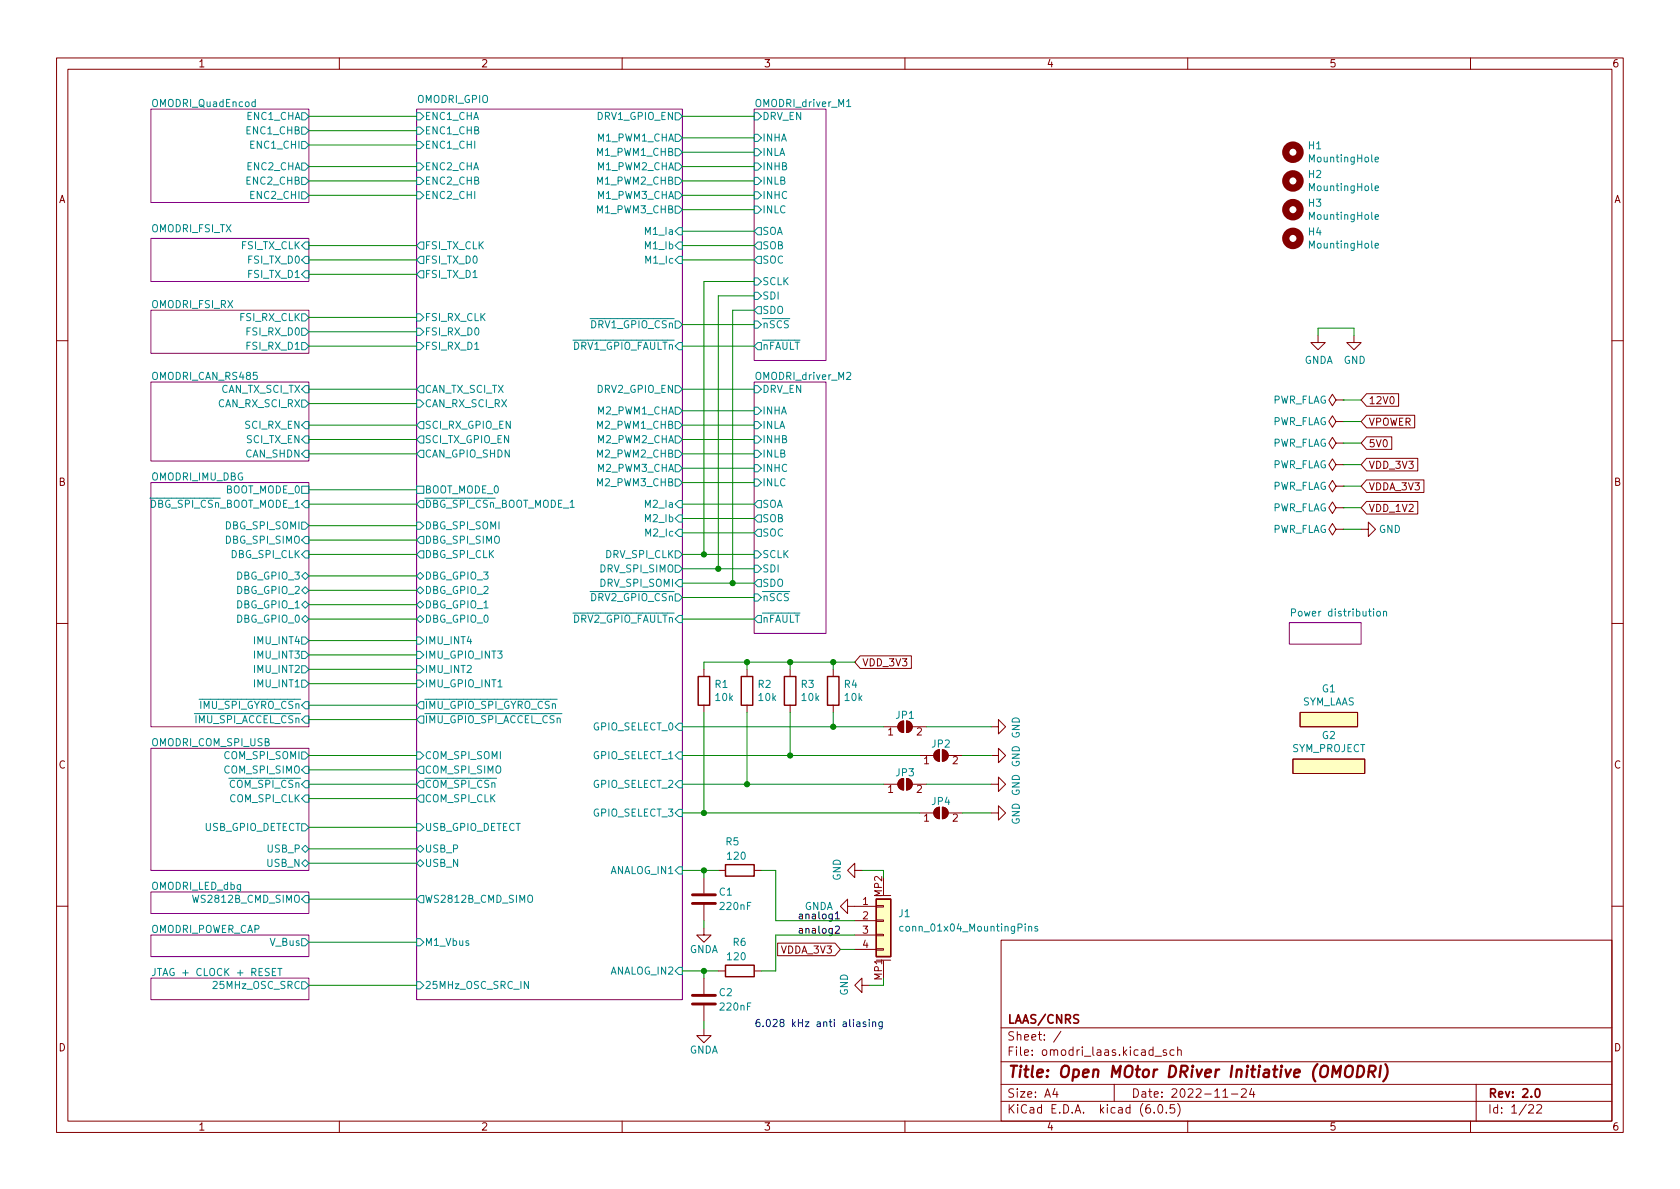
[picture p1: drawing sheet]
<svg xmlns="http://www.w3.org/2000/svg" width="297mm" height="210mm" viewBox="0 0 297 210" stroke-linecap="round" stroke-linejoin="round" font-family="sans-serif">
<g fill="none" stroke="#840000" stroke-width=".18">
<path d="M10 10.2h277v190.1h-277zM12 12.2h273v186.1h-273zM60 10.2v2M110 10.2v2M160 10.2v2M210 10.2v2M260 10.2v2M233 59.3v1.3h1.3l-1.3 1.2-1.2-1.2h1.2M239.4 59.3v1.3h1.3l-1.3 1.2-1.3-1.2h1.3M10 60.2h2M236.2 78.4l-.6-1.1-.7 1.1 .7 1 .6-1h1.3M236.2 74.5l-.6-1-.7 1 .7 1.1 .6-1.1h1.3"/>
<path d="M236.2 70.7l-.6-1-.7 1 .7 1 .6-1h1.3M237.5 78.4h.1M237.5 74.5h.1M237.5 70.7h.1M241.6 77.2h4.5v2.3h-4.5l-.9-1.1zM241.6 69.6h5.7v2.2h-5.7l-.9-1.1zM241.6 73.4h8.5v2.3h-8.5l-.9-1.2zM285 60.2h2M236.2 82.2l-.6-1.1-.7 1.1 .7 1 .6-1h1.3M236.2 93.6l-.6-1-.7 1 .7 1 .6-1h1.3M236.2 86l-.6-1-.7 1 .7 1 .6-1h1.3M236.2 89.8l-.6-1-.7 1 .7 1 .6-1h1.3"/>
<path d="M237.5 82.2h.1M237.5 93.6h.1M237.5 86h.1M237.5 89.8h.1M240.7 93.6h1.2v-1.3l1.3 1.3-1.3 1.3v-1.3M241.6 88.7h9.1v2.2h-9.1l-.9-1.1zM241.6 84.9h10.2v2.2h-10.2l-.9-1.1zM241.6 81.1h9.1v2.2h-9.1l-.9-1.1zM10 110.2h2M124.5 118.4v1.2M132.1 118.4v1.2M139.7 118.4v1.2"/>
<path d="M147.3 118.4v1.2M152.1 116h9v2.2h-9l-1-1.1zM285 110.2h2M124.5 124.7v1.3M132.1 124.7v1.3M139.7 124.7v1.3M147.3 124.7v1.3M156.2 128.5h2.5M156.2 138.7h2.5M159 127.8l.8-.3v2a1.02 1.02 0 0 1-1-.6 1.02 1.02 0 0 1 .2-1.1zM159 138l.8-.3v2a1.02 1.02 0 0 1-1-.6 1.02 1.02 0 0 1 .2-1.1zM160.3 127.5a1.02 1.02 0 0 1 1 1 1.02 1.02 0 0 1-1 1z"/>
<path d="M160.3 137.7a1.02 1.02 0 0 1 1 1 1.02 1.02 0 0 1-1 1zM161.3 128.5h2.5M161.3 138.7h2.5M162.6 133.6h2.5M165.4 132.9l.7-.3v2a1.02 1.02 0 0 1-.9-.6 1.02 1.02 0 0 1 .2-1.1zM166.6 132.6a1.02 1.02 0 0 1 1 1 1.02 1.02 0 0 1-1 1zM167.6 133.6h2.6M175.3 138.7h1.2v1.2l1.3-1.2-1.3-1.3v1.3M175.3 128.5h1.2v1.3l1.3-1.3-1.3-1.3v1.3M175.3 133.6h1.2v1.3l1.3-1.3-1.3-1.3v1.3M228.6 134.2h12.7v2.6h-12.7zM229.9 126h10.1v2.5h-10.1z"/>
<path d="M124.5 155.2v2.8M127 153.9h1.3M133.3 153.9h1.3M151.1 153.9v1.3l-1.2-1.3 1.2-1.3v1.3h1.3M154.9 158.4h2.6M156.2 155.2v3M162.6 143.8h2.5M165.4 143l.7-.3v2.1a1.02 1.02 0 0 1-.9-.7 1.02 1.02 0 0 1 .2-1.1zM166.6 142.7a1.02 1.02 0 0 1 1 1.1 1.02 1.02 0 0 1-1 1zM167.6 143.8h2.6M175.3 143.8h1.2v1.2l1.3-1.2-1.3-1.3v1.3M10 160.2h2"/>
<path d="M124.5 164.1v1.2h1.2l-1.2 1.3-1.3-1.3h1.3M124.5 160v2.8M124.5 173v2.8M124.5 177.8v2.8M127 171.7h1.3M133.3 171.7h1.3M137.5 166.8h10.1l1 1.1-1 1.1h-10.1zM149.9 160.3v-1.3l-1.3 1.3 1.3 1.2v-1.2h5M151.1 162.8h3.8M151.1 165.3h3.8M151.1 167.9h3.8M152.4 174.2v1.3l-1.3-1.3 1.3-1.2v1.2h1.3"/>
<path d="M154.9 167.8h1.3v.2h-1.3zM154.9 165.2h1.3v.3h-1.3zM154.9 162.7h1.3v.2h-1.3zM154.9 160.1h1.3v.3h-1.3zM154.9 169.8h2.6M156.2 169.9v3.1M177 166.3h108v32h-108zM285 160.2h2M60 198.3v2M110 198.3v2M124.5 181.9v1.2h1.2l-1.2 1.3-1.3-1.3h1.3M160 198.3v2"/>
<path d="M177 194.8h108M177 191.8h108M177 187.8h108M177 181.8h108M186.5 192.5l-.4 1h1M186.9 193v1M187.6 182.4l-1.3 1.9M197 191.8v3M204.1 196.7v.1M204.2 186.8h1.2M204.9 195.4l.2-.1a.81 .81 0 0 1 .6 .7 .81 .81 0 0 1-.3 .8h-.2a.81 .81 0 0 1-.6-.6 .81 .81 0 0 1 .3-.8zM206.2 196.7v.1"/>
<path d="M206.2 185.7l-.3-.1-.3 .2 .1 .3 .5 .1v.4h-.6M207.6 185.7l-.5-.1-.2 .3v.4l.1 .3h.6M207.6 195.3h-.7v.7l.2-.1 .5 .1 .1 .2-.1 .5-.2 .1-.5-.1M208.2 195.1a1.72 1.72 0 0 1 0 2.3M208.2 185.8l.2-.2 .4 .1 .1 .9M208.2 185.1v1.5M210 198.3v2M216.2 194h.9M217.7 193.5h1.2M219.5 192.7l.6-.2 .2 .2 .1 .3-1 1h1M221.3 192.5l-.4 1h1M221.6 193v1"/>
<path d="M260 198.3v2M261 191.8v6.5M270.3 195.5l.6-.2 .2 .2 .1 .3-1 1h1M271.7 195.5l.6-.2 .2 .2 .1 .3-.9 1h.9"/>
</g>
<path d="M271.6 192.6l.2-.1a.82 .82 0 0 1 .6 .7 .82 .82 0 0 1-.3 .8h-.2a.81 .81 0 0 1-.6-.6 .81 .81 0 0 1 .3-.8z" fill="none" stroke="#840000" stroke-width=".3"/>
<path d="M238 188.7a.69 .69 0 0 1 1.2 0 1.47 1.47 0 0 1-.6 1.8l-.6-.1a1.5 1.5 0 0 1 0-1.7zM240.1 188.5h.5a1.08 1.08 0 0 1 .6 1 1.08 1.08 0 0 1-.8 1h-.5zM242 189.5h.8a.55 .55 0 0 0 .4-.5 .55 .55 0 0 0-.3-.5h-.8l-.2 2M242.5 189.5l.5 1M244.1 188.5l-.2 2M244.9 188.2a2.32 2.32 0 0 1-.3 3" fill="none" stroke="#840000" stroke-width=".4"/>
<g fill="#fff" stroke="#fff" stroke-width=".18">
<path d="M26.7 132.3h27.9v21.6h-27.9z"/>
<path d="M26.7 157.7h27.9v3.8h-27.9z"/>
<path d="M26.7 19.3h27.9v16.5h-27.9z"/>
<path d="M26.7 85.3h27.9v43.2h-27.9z"/>
<path d="M133.3 67.6h12.7v44.4h-12.7z"/>
<path d="M228 110.1h12.7v3.8h-12.7z"/>
<path d="M133.3 19.3h12.7v44.4h-12.7z"/>
<path d="M26.7 42.2h27.9v7.6h-27.9z"/>
<path d="M73.7 19.3h46.9v157.5h-46.9z"/>
<path d="M26.7 54.9h27.9v7.6h-27.9z"/>
<path d="M26.7 67.6h27.9v13.9h-27.9z"/>
<path d="M26.7 173h27.9v3.8h-27.9z"/>
<path d="M26.7 165.3h27.9v3.9h-27.9z"/>
</g>
<g fill="none" stroke="#840084" stroke-width=".18">
<path d="M26.7 19.3h27.9v16.5h-27.9zM73.7 19.3h46.9v157.5h-46.9zM133.3 19.3h12.7v44.4h-12.7zM26.7 42.2h27.9v7.6h-27.9zM26.7 54.9h27.9v7.6h-27.9zM26.7 67.6h27.9v13.9h-27.9zM133.3 67.6h12.7v44.4h-12.7zM26.7 85.3h27.9v43.2h-27.9zM228 110.1h12.7v3.8h-12.7zM26.7 132.3h27.9v21.6h-27.9zM26.7 157.7h27.9v3.8h-27.9zM26.7 173h27.9v3.8h-27.9z"/>
<path d="M26.7 165.3h27.9v3.9h-27.9z"/>
</g>
<g fill="none" stroke="#008484" stroke-width=".18">
<path d="M45.1 18.1l-.3-.1-.3 .2 .2 .6h.4M45.1 17.6v1.3M53.3 19.9h.7l.6 .7-.6 .6h-.7zM73.7 19.9h.6l.6 .7-.6 .6h-.6zM119.4 19.9h.6l.6 .7-.6 .6h-.6zM133.3 19.9h.7l.6 .7-.6 .6h-.7zM149.7 18.9h.7M53.3 22.5h.7l.6 .6-.6 .6h-.7zM53.3 28.8h.7l.6 .7-.6 .6h-.7zM53.3 25h.7l.6 .6-.6 .7h-.7zM53.3 33.9h.7l.6 .6-.6 .7h-.7zM53.3 31.4h.7l.6 .6-.6 .6h-.7z"/>
<path d="M73.7 22.5h.6l.6 .6-.6 .6h-.6zM73.7 25h.6l.6 .6-.6 .7h-.6zM73.7 28.8h.6l.6 .7-.6 .6h-.6zM73.7 31.4h.6l.6 .6-.6 .6h-.6zM73.7 33.9h.6l.6 .6-.6 .7h-.6zM119.4 23.7h.6l.6 .7-.6 .6h-.6zM119.4 26.3h.6l.6 .6-.6 .7h-.6zM119.4 28.8h.6l.6 .7-.6 .6h-.6zM119.4 31.4h.6l.6 .6-.6 .6h-.6zM119.4 33.9h.6l.6 .6-.6 .7h-.6zM119.4 36.4h.6l.6 .7-.6 .6h-.6zM133.3 23.7h.7l.6 .7-.6 .6h-.7z"/>
<path d="M133.3 26.3h.7l.6 .6-.6 .7h-.7zM133.3 28.8h.7l.6 .7-.6 .6h-.7zM133.3 31.4h.7l.6 .6-.6 .6h-.7zM133.3 33.9h.7l.6 .6-.6 .7h-.7zM133.3 36.4h.7l.6 .7-.6 .6h-.7zM243.1 33.3l.6-.1v-.3h-.4l-.2 .2 .1 .6h.5M243.1 38.4l.6-.1v-.3l-.4-.1-.2 .2 .1 .6h.5M243.1 28.2l.6-.1v-.3h-.4l-.2 .2 .1 .6h.5M53.3 58h.7l.6 .7-.6 .6h-.7zM53.3 55.5h.7l.6 .6-.6 .7h-.7zM54 45.3h.6v1.3h-.6l-.7-.6zM54 47.9h.6v1.2h-.6l-.7-.6z"/>
<path d="M54 42.8h.6v1.3h-.6l-.7-.7zM73.7 58h.6l.6 .7-.6 .6h-.6zM73.7 55.5h.6l.6 .6-.6 .7h-.6zM74.3 47.9h.6v1.2h-.6l-.6-.6zM74.3 45.3h.6v1.3h-.6l-.6-.6zM74.3 42.8h.6v1.3h-.6l-.6-.7zM119.4 40.9l.6-.6h.6v1.2h-.6zM119.4 56.8h.6l.6 .6-.6 .6h-.6zM120 42.8h.6v1.3h-.6l-.6-.7zM120 45.3h.6v1.3h-.6l-.6-.6zM133.3 49.1h.7l.6 .7-.6 .6h-.7zM133.3 51.7h.7l.6 .6-.6 .7h-.7z"/>
<path d="M133.3 56.8h.7l.6 .6-.6 .6h-.7zM134 45.3h.6v1.3h-.6l-.7-.6zM134 42.8h.6v1.3h-.6l-.7-.7zM134 40.3h.6v1.2h-.6l-.7-.6zM134 54.2h.6v1.3h-.6l-.7-.6zM243.1 43.5l.6-.2v-.2l-.4-.1-.2 .2 .1 .6h.5M53.3 60.6h.7l.6 .6-.6 .6h-.7zM53.3 70.7h.7l.6 .7-.6 .6h-.7zM54 68.2h.6v1.3h-.6l-.7-.7zM54 74.5h.6v1.3h-.6l-.7-.6zM54 77.1h.6v1.3h-.6l-.7-.7zM54 79.6h.6v1.3h-.6l-.7-.6z"/>
<path d="M73.7 70.7h.6l.6 .7-.6 .6h-.6zM73.7 60.6h.6l.6 .6-.6 .6h-.6zM74.3 68.2h.6v1.3h-.6l-.6-.7zM74.3 79.6h.6v1.3h-.6l-.6-.6zM74.3 74.5h.6v1.3h-.6l-.6-.6zM74.3 77.1h.6v1.3h-.6l-.6-.7zM119.4 68.2h.6l.6 .6-.6 .7h-.6zM119.4 72h.6l.6 .6-.6 .7h-.6zM119.4 74.5h.6l.6 .7-.6 .6h-.6zM119.4 77.1h.6l.6 .6-.6 .7h-.6zM119.4 79.6h.6l.6 .7-.6 .6h-.6zM120 60.6h.6v1.2h-.6l-.6-.6z"/>
<path d="M133.3 72h.7l.6 .6-.6 .7h-.7zM133.3 74.5h.7l.6 .7-.6 .6h-.7zM133.3 77.1h.7l.6 .6-.6 .7h-.7zM133.3 79.6h.7l.6 .7-.6 .6h-.7zM133.3 68.2h.7l.6 .6-.6 .7h-.7zM134 60.6h.6v1.2h-.6l-.7-.6zM149.7 66l.5-.2 .2 .4-.8 .9h.8M53.3 92.3h.7l.6 .7-.6 .6h-.7zM53.3 86h1.3v1.2h-1.3zM54 97.4h.6v1.3h-.6l-.7-.7zM54 94.9h.6v1.2h-.6l-.7-.6zM54 88.5h.6v1.3h-.6l-.7-.7z"/>
<path d="M73.7 92.3h.6l.6 .7-.6 .6h-.6zM73.7 86h1.2v1.2h-1.2zM74.3 94.9h.6v1.2h-.6l-.6-.6zM74.3 97.4h.6v1.3h-.6l-.6-.7zM74.3 88.5h.6v1.3h-.6l-.6-.7zM119.4 99.9h.6l.6 .7-.6 .6h-.6zM119.4 97.4h.6l.6 .6-.6 .7h-.6zM119.4 82.2h.6l.6 .6-.6 .6h-.6zM119.4 84.7h.6l.6 .6-.6 .7h-.6zM119.4 94.2l.6-.6h.6v1.3h-.6zM120 88.5h.6v1.3h-.6l-.6-.7zM120 91.1h.6v1.2h-.6l-.6-.6z"/>
<path d="M133.3 82.2h.7l.6 .6-.6 .6h-.7zM133.3 84.7h.7l.6 .6-.6 .7h-.7zM133.3 97.4h.7l.6 .6-.6 .7h-.7zM133.3 99.9h.7l.6 .7-.6 .6h-.7zM134 93.6h.6v1.3h-.6l-.7-.7zM134 91.1h.6v1.2h-.6l-.7-.6zM134 88.5h.6v1.3h-.6l-.7-.7zM53.3 117.7h.7l.6 .7-.6 .6h-.7zM53.3 112.6h.7l.6 .7-.6 .6h-.7zM53.3 115.2h.7l.6 .6-.6 .7h-.7zM53.3 106.9l.7-.6 .6 .6-.6 .7zM53.3 104.4l.7-.6 .6 .6-.6 .6z"/>
<path d="M53.3 109.5l.7-.7 .6 .7-.6 .6zM54 101.2l.6 .6-.6 .7-.7-.7zM73.7 117.7h.6l.6 .7-.6 .6h-.6zM73.7 112.6h.6l.6 .7-.6 .6h-.6zM73.7 115.2h.6l.6 .6-.6 .7h-.6zM73.7 101.8l.6-.6 .6 .6-.6 .7zM73.7 104.4l.6-.6 .6 .6-.6 .6zM73.7 106.9l.6-.6 .6 .6-.6 .7zM74.3 108.8l.6 .7-.6 .6-.6-.6zM119.4 105h.6l.6 .7-.6 .6h-.6zM120 102.5h.6v1.3h-.6l-.6-.7zM120 108.8h.6v1.3h-.6l-.6-.6z"/>
<path d="M133.3 105h.7l.6 .7-.6 .6h-.7zM134 102.5h.6v1.3h-.6l-.7-.7zM134 108.8h.6v1.3h-.6l-.7-.6zM228.3 108.3h.7l.1-.2-.1-.3-.7-.1v1.2M243.5 108.2l.1-.1 .4 .1 .1 .5-.2 .2h-.3l-.1-.1zM244.6 108.2l.2-.1 .3 .1 .1 .7M244.6 108.1v.8M53.3 133h.7l.6 .6-.6 .6h-.7zM53.3 120.3h.7l.6 .6-.6 .6h-.7zM54 138h.6v1.3h-.6l-.7-.6zM54 135.5h.6v1.3h-.6l-.7-.7zM54 124.1h.6v1.2h-.6l-.7-.6z"/>
<path d="M54 126.6h.6v1.3h-.6l-.7-.7zM73.7 133h.6l.6 .6-.6 .6h-.6zM73.7 120.3h.6l.6 .6-.6 .6h-.6zM74.3 135.5h.6v1.3h-.6l-.6-.7zM74.3 138h.6v1.3h-.6l-.6-.6zM74.3 124.1h.6v1.2h-.6l-.6-.6zM74.3 126.6h.6v1.3h-.6l-.6-.7zM88 121.5h.8M119.4 133.6l.6-.6h.6v1.2h-.6zM120 127.9h.6v1.3h-.6l-.6-.7zM120 138h.6v1.3h-.6l-.6-.6zM34.1 158.3l.3 1.3 .2-.9 .2 .9 .3-1.3"/>
<path d="M53.3 152.6l.7-.6 .6 .6-.6 .7zM53.3 145.7h.7l.6 .6-.6 .6h-.7zM53.3 150.1l.7-.6 .6 .6-.6 .6zM54 140.6h.6v1.3h-.6l-.7-.7zM54 158.4h.6v1.2h-.6l-.7-.6zM73.7 152.6l.6-.6 .6 .6-.6 .7zM73.7 145.7h.6l.6 .6-.6 .6h-.6zM74.3 140.6h.6v1.3h-.6l-.6-.7zM74.3 149.5l.6 .6-.6 .6-.6-.6zM74.3 158.4h.6v1.2h-.6l-.6-.6zM93.4 158.5l.2-.2a.43 .43 0 0 1 .6 .4v.4a.42 .42 0 0 1-.5 .5 .42 .42 0 0 1-.4-.5zM120 153.3h.6v1.3h-.6l-.6-.7z"/>
<path d="M120 143.1h.6v1.3h-.6l-.6-.6zM27.4 171.3v.9a.41 .41 0 0 1-.5 .3M49.1 171.3h.8M49.5 171.3v1.2M53.3 173.6h.7l.6 .6-.6 .7h-.7zM53.3 166h.7l.6 .6-.6 .7h-.7zM73.7 166h.6l.6 .6-.6 .7h-.6zM73.7 173.6h.6l.6 .6-.6 .7h-.6zM93.4 173.5v1.3l-.7-1.3v1.3M120 171.1h.6v1.2h-.6l-.6-.6zM159.7 163.9l-.4-.1-.2 .2 .1 .6h.5M181.9 163.9l.2-.1 .3 .1v.8"/>
<path d="M181.9 163.8v.9M183.4 163.9l-.3-.1-.1 .2v.2l.4 .1v.3h-.4"/>
</g>
<path d="M123.4 119.6h2.1v5.1h-2.1zM131.1 119.6h2v5.1h-2zM138.7 119.6h2v5.1h-2zM146.3 119.6h2v5.1h-2zM128.3 152.9h5v2h-5zM154.9 159h2.6v10.2h-2.6zM128.3 170.7h5v2h-5z" fill="none" stroke="#840000" stroke-width=".25"/>
<g fill="#ffffc2" stroke="#ffffc2" stroke-width=".18">
<path d="M154.9 159h2.6v10.2h-2.6z"/>
<path d="M229.9 126h10.1v2.5h-10.1z"/>
<path d="M228.6 134.2h12.7v2.6h-12.7z"/>
</g>
<g fill="#840000" stroke="#840000" stroke-width=".18">
<path d="M165.4 143l.7-.3v2.1a1.02 1.02 0 0 1-.9-.7 1.02 1.02 0 0 1 .2-1.1z"/>
<path d="M166.6 142.7a1.02 1.02 0 0 1 1 1.1 1.02 1.02 0 0 1-1 1z"/>
<path d="M159 127.8l.8-.3v2a1.02 1.02 0 0 1-1-.6 1.02 1.02 0 0 1 .2-1.1z"/>
<path d="M160.3 127.5a1.02 1.02 0 0 1 1 1 1.02 1.02 0 0 1-1 1z"/>
<path d="M159 138l.8-.3v2a1.02 1.02 0 0 1-1-.6 1.02 1.02 0 0 1 .2-1.1z"/>
<path d="M160.3 137.7a1.02 1.02 0 0 1 1 1 1.02 1.02 0 0 1-1 1z"/>
<path d="M165.4 132.9l.7-.3v2a1.02 1.02 0 0 1-.9-.6 1.02 1.02 0 0 1 .2-1.1z"/>
<path d="M166.6 132.6a1.02 1.02 0 0 1 1 1 1.02 1.02 0 0 1-1 1z"/>
</g>
<g fill="none" stroke="#840000" stroke-width="1.3">
<circle cx="228.6" cy="32" r="1.27"/>
<circle cx="228.6" cy="26.9" r="1.27"/>
<circle cx="228.6" cy="37.1" r="1.27"/>
<circle cx="228.6" cy="42.2" r="1.27"/>
</g>
<path d="M122.4 159.8h4.1M122.4 158.2h4.1M122.4 177.5h4.1M122.4 176h4.1" fill="none" stroke="#840000" stroke-width=".51"/>
<path d="M147.7 161.6l.4-.4v1.3M147.7 163.9l.5-.1 .2 .3-.8 .9h.8M147.7 162.5h.7" fill="none" stroke="#000" stroke-width=".18"/>
<path d="M151.5 180.8h.5l.1 .7M152.1 181l-.5 .1-.2 .1 .2 .3h.5M153.1 180.8l-.3-.1-.2 .2 .1 .2 .4 .1v.3h-.5M153.7 180.3v.1M153.7 180.7v.8M154.3 180.8l.2-.1 .3 .1v.7M154.3 180.7v.8M156 180.7v1l-.3 .3-.3-.1M156 180.8l-.4-.1-.2 .2 .1 .6h.5" fill="none" stroke="#0000c2" stroke-width=".18"/>
<g fill="none" stroke="#008400" stroke-width=".18">
<path d="M54.6 20.6h19.1M54.6 32h19.1M54.6 29.5h19.1M54.6 34.5h19.1M54.6 25.6h19.1M54.6 23.1h19.1M120.6 20.6h12.7M120.6 32h12.7M120.6 24.4h12.7M120.6 29.5h12.7M120.6 26.9h12.7M120.6 34.5h12.7"/>
<path d="M120.6 37.1h12.7M54.6 43.4h19.1M54.6 46h19.1M54.6 48.5h19.1M54.6 58.7h19.1M54.6 56.1h19.1M120.6 43.4h12.7M120.6 46h12.7M120.6 40.9h12.7M120.6 57.4h12.7M133.3 49.8h-8.8v48.2M133.3 54.9h-3.8v48.2"/>
<path d="M133.3 52.3h-6.3v48.3M233 59.3v-1.3h6.4v1.3M54.6 68.8h19.1M54.6 75.2h19.1M54.6 77.7h19.1M54.6 61.2h19.1M54.6 71.4h19.1M120.6 68.8h12.7M120.6 75.2h12.7M120.6 77.7h12.7M120.6 72.6h12.7M120.6 61.2h12.7"/>
<path d="M237.5 70.7h3.2M237.5 74.5h3.2M237.5 78.4h3.2M54.6 80.3h19.1M54.6 89.1h19.1M54.6 98h19.1M54.6 86.6h19.1M54.6 95.5h19.1M54.6 93h19.1M120.6 80.3h12.7M120.6 91.7h12.7M120.6 89.1h12.7"/>
<path d="M120.6 98h12.7M120.6 94.2h12.7M120.6 82.8h12.7M120.6 85.3h12.7M237.5 89.8h3.2M237.5 86h3.2M237.5 93.6h3.2M237.5 82.2h3.2M54.6 109.5h19.1M54.6 118.4h19.1M54.6 113.3h19.1M54.6 115.8h19.1"/>
<path d="M54.6 106.9h19.1M54.6 104.4h19.1M54.6 101.8h19.1M120.6 103.1h12.7M120.6 100.6h12.7M120.6 109.5h12.7M120.6 105.7h12.7M132.1 117.1v1.3M139.7 117.1v1.3M147.3 117.1v1.3M151.1 117.1h-26.6v1.3M54.6 138.7h19.1"/>
<path d="M54.6 136.1h19.1M54.6 133.6h19.1M54.6 120.9h19.1M54.6 124.7h19.1M54.6 127.2h19.1M120.6 138.7h35.6M120.6 133.6h42M120.6 128.5h35.6M124.5 126v17.8M132.1 126v12.7M139.7 126v7.6M147.3 126v2.5"/>
<path d="M163.8 138.7h11.5M163.8 128.5h11.5M170.2 133.6h5.1M54.6 141.2h19.1M54.6 146.3h19.1M54.6 159h19.1M54.6 150.1h19.1M54.6 152.6h19.1M120.6 153.9h6.4M120.6 143.8h42M124.5 153.9v1.3M134.6 153.9h2.6v8.9h13.9"/>
<path d="M152.4 153.9h3.8v1.3M170.2 143.8h5.1M54.6 166.6h19.1M54.6 174.2h19.1M120.6 171.7h6.4M124.5 162.8v1.3M124.5 171.7v1.3M148.6 167.9h2.5M151.1 165.3h-13.9v6.4h-2.6M156.2 173v1.2h-2.5M124.5 180.6v1.3"/>
</g>
<g fill="#008400" stroke="#008400" stroke-width=".18">
<circle cx="139.7" cy="133.6" r=".46"/>
<circle cx="124.5" cy="143.8" r=".46"/>
<circle cx="124.5" cy="153.9" r=".46"/>
<circle cx="132.1" cy="138.7" r=".46"/>
<circle cx="139.7" cy="117.1" r=".46"/>
<circle cx="132.1" cy="117.1" r=".46"/>
<circle cx="129.5" cy="103.1" r=".46"/>
<circle cx="147.3" cy="117.1" r=".46"/>
<circle cx="147.3" cy="128.5" r=".46"/>
<circle cx="127" cy="100.6" r=".46"/>
<circle cx="124.5" cy="98" r=".46"/>
<circle cx="124.5" cy="171.7" r=".46"/>
</g>
<text font-size="2.8" fill="#840000" x="178" y="190.6">Title: Open MOtor DRiver Initiative (OMODRI)</text>
<g font-size="2.1" fill="#840000">
<text x="178" y="184">Sheet: /</text>
<text x="178" y="181">LAAS/CNRS</text>
<text x="178" y="186.7">File: omodri_laas.kicad_sch</text>
<text x="178" y="196.9">KiCad E.D.A. kicad (6.0.5)</text>
<text x="178" y="194.1">Size: A4</text>
<text x="200" y="194.1">Date: 2022-11-24</text>
<text x="263" y="194.1">Rev: 2.0</text>
<text x="263" y="196.9">Id: 1/22</text>
</g>
<g font-size="1.8" fill="#840000">
<text x="35" y="11.9">1</text>
<text x="85" y="11.9">2</text>
<text x="135" y="11.9">3</text>
<text x="185" y="11.9">4</text>
<text x="235" y="11.9">5</text>
<text x="285" y="11.9">6</text>
<text x="10.3" y="35.9">A</text>
<text x="285.3" y="35.9">A</text>
<text x="241.9" y="71.5">12V0</text>
<text x="241.9" y="75.3">VPOWER</text>
<text x="241.9" y="79.1">5V0</text>
<text x="241.9" y="82.9">VDD_3V3</text>
<text x="10.3" y="85.9">B</text>
<text x="241.9" y="86.7">VDDA_3V3</text>
<text x="285.3" y="85.9">B</text>
<text x="241.9" y="90.5">VDD_1V2</text>
<text x="152.4" y="117.8">VDD_3V3</text>
<text x="157" y="130">1</text>
<text x="162.1" y="130">2</text>
<text x="10.3" y="135.9">C</text>
<text x="163.3" y="135.1">1</text>
<text x="168.4" y="135.1">2</text>
<text x="285.3" y="135.9">C</text>
<text x="157" y="140.2">1</text>
<text x="162.1" y="140.2">2</text>
<text x="163.3" y="145.3">1</text>
<text x="168.4" y="145.3">2</text>
<text x="152.5" y="160">1</text>
<text x="156" y="158.5" transform="rotate(-90 156 158.5)">MP2</text>
<text x="152.5" y="162.6">2</text>
<text x="152.5" y="165.1">3</text>
<text x="152.5" y="167.6">4</text>
<text x="138.2" y="168.6">VDDA_3V3</text>
<text x="156" y="173.3" transform="rotate(-90 156 173.3)">MP1</text>
<text x="10.3" y="185.9">D</text>
<text x="285.3" y="185.9">D</text>
<text x="35" y="199.9">1</text>
<text x="85" y="199.9">2</text>
<text x="135" y="199.9">3</text>
<text x="185" y="199.9">4</text>
<text x="235" y="199.9">5</text>
<text x="285" y="199.9">6</text>
</g>
<g font-size="1.8" fill="#008484">
<text x="27" y="18.9">OMODRI_QuadEncod</text>
<text x="43.7" y="23.7">ENC1_CHB</text>
<text x="43.7" y="21.2">ENC1_CHA</text>
<text x="73.7" y="18.2">OMODRI_GPIO</text>
<text x="75" y="21.2">ENC1_CHA</text>
<text x="75" y="23.7">ENC1_CHB</text>
<text x="105.7" y="21.2">DRV1_GPIO_EN</text>
<text x="133.7" y="18.9">OMODRI_driver_M1</text>
<text x="134.7" y="21.2">DRV_EN</text>
<text x="44.5" y="26.3">ENC1_CHI</text>
<text x="75" y="26.3">ENC1_CHI</text>
<text x="105.7" y="25">M1_PWM1_CHA</text>
<text x="105.7" y="27.6">M1_PWM1_CHB</text>
<text x="134.7" y="25">INHA</text>
<text x="134.7" y="27.6">INLA</text>
<text x="231.4" y="26.4">H1</text>
<text x="231.7" y="28.7">MountingHole</text>
<text x="43.7" y="30.1">ENC2_CHA</text>
<text x="43.7" y="32.6">ENC2_CHB</text>
<text x="44.5" y="35.2">ENC2_CHI</text>
<text x="75" y="30.1">ENC2_CHA</text>
<text x="75" y="32.6">ENC2_CHB</text>
<text x="75" y="35.2">ENC2_CHI</text>
<text x="105.7" y="30.1">M1_PWM2_CHA</text>
<text x="105.7" y="32.6">M1_PWM2_CHB</text>
<text x="105.7" y="35.2">M1_PWM3_CHA</text>
<text x="134.7" y="30.1">INHB</text>
<text x="134.7" y="32.6">INLB</text>
<text x="134.7" y="35.2">INHC</text>
<text x="231.4" y="31.5">H2</text>
<text x="231.7" y="33.8">MountingHole</text>
<text x="26.8" y="41.1">OMODRI_FSI_TX</text>
<text x="105.7" y="37.7">M1_PWM3_CHB</text>
<text x="114.4" y="41.5">M1_Ia</text>
<text x="134.7" y="37.7">INLC</text>
<text x="134.7" y="41.5">SOA</text>
<text x="231.4" y="36.5">H3</text>
<text x="231.4" y="41.6">H4</text>
<text x="231.7" y="38.9">MountingHole</text>
<text x="42.6" y="44.1">FSI_TX_CLK</text>
<text x="44" y="46.6">FSI_TX_D0</text>
<text x="75" y="46.6">FSI_TX_D0</text>
<text x="75" y="44.1">FSI_TX_CLK</text>
<text x="114.3" y="44.1">M1_Ib</text>
<text x="114.4" y="46.6">M1_Ic</text>
<text x="134.7" y="46.6">SOC</text>
<text x="134.7" y="44.1">SOB</text>
<text x="231.7" y="43.9">MountingHole</text>
<text x="44" y="49.1">FSI_TX_D1</text>
<text x="75" y="49.1">FSI_TX_D1</text>
<text x="134.7" y="50.4">SCLK</text>
<text x="134.7" y="53">SDI</text>
<text x="26.8" y="54.5">OMODRI_FSI_RX</text>
<text x="42.4" y="56.8">FSI_RX_CLK</text>
<text x="43.8" y="59.3">FSI_RX_D0</text>
<text x="75" y="59.3">FSI_RX_D0</text>
<text x="75" y="56.8">FSI_RX_CLK</text>
<text x="103.3" y="58">~{DRV1_GPIO_CSn}</text>
<text x="134.7" y="55.5">SDO</text>
<text x="134.7" y="58">~{nSCS}</text>
<text x="43.8" y="61.8">FSI_RX_D1</text>
<text x="75" y="61.8">FSI_RX_D1</text>
<text x="99.9" y="61.8">~{DRV1_GPIO_FAULTn}</text>
<text x="134.7" y="61.8">~{nFAULT}</text>
<text x="230.6" y="64.3">GNDA</text>
<text x="237.6" y="64.3">GND</text>
<text x="27" y="67.2">OMODRI_CAN_RS485</text>
<text x="39" y="69.5">CAN_TX_SCI_TX</text>
<text x="75" y="69.5">CAN_TX_SCI_TX</text>
<text x="105.7" y="69.5">DRV2_GPIO_EN</text>
<text x="133.7" y="67.2">OMODRI_driver_M2</text>
<text x="134.7" y="69.5">DRV_EN</text>
<text x="224.9" y="71.4">PWR_FLAG</text>
<text x="38.6" y="72">CAN_RX_SCI_RX</text>
<text x="43.4" y="75.8">SCI_RX_EN</text>
<text x="75" y="72">CAN_RX_SCI_RX</text>
<text x="75" y="75.8">SCI_RX_GPIO_EN</text>
<text x="105.7" y="73.3">M2_PWM1_CHA</text>
<text x="105.7" y="75.8">M2_PWM1_CHB</text>
<text x="134.7" y="73.3">INHA</text>
<text x="134.7" y="75.8">INLA</text>
<text x="224.9" y="75.2">PWR_FLAG</text>
<text x="43.4" y="80.9">CAN_SHDN</text>
<text x="43.6" y="78.4">SCI_TX_EN</text>
<text x="75" y="80.9">CAN_GPIO_SHDN</text>
<text x="75" y="78.4">SCI_TX_GPIO_EN</text>
<text x="105.7" y="78.4">M2_PWM2_CHA</text>
<text x="105.7" y="80.9">M2_PWM2_CHB</text>
<text x="105.7" y="83.4">M2_PWM3_CHA</text>
<text x="134.7" y="78.4">INHB</text>
<text x="134.7" y="80.9">INLB</text>
<text x="134.7" y="83.4">INHC</text>
<text x="224.9" y="82.8">PWR_FLAG</text>
<text x="224.9" y="79">PWR_FLAG</text>
<text x="25.2" y="89.8">~{DBG_SPI_CSn}_BOOT_MODE_1</text>
<text x="26.7" y="85">OMODRI_IMU_DBG</text>
<text x="39.9" y="87.2">BOOT_MODE_0</text>
<text x="75" y="87.2">BOOT_MODE_0</text>
<text x="75" y="89.8">~{DBG_SPI_CSn}_BOOT_MODE_1</text>
<text x="105.7" y="86">M2_PWM3_CHB</text>
<text x="114.4" y="89.8">M2_Ia</text>
<text x="134.7" y="86">INLC</text>
<text x="134.7" y="89.8">SOA</text>
<text x="224.9" y="86.6">PWR_FLAG</text>
<text x="40" y="93.6">DBG_SPI_SOMI</text>
<text x="75" y="93.6">DBG_SPI_SOMI</text>
<text x="114.3" y="92.3">M2_Ib</text>
<text x="114.4" y="94.9">M2_Ic</text>
<text x="134.7" y="94.9">SOC</text>
<text x="134.7" y="92.3">SOB</text>
<text x="224.9" y="94.2">PWR_FLAG</text>
<text x="224.9" y="90.4">PWR_FLAG</text>
<text x="243.8" y="94.2">GND</text>
<text x="40" y="96.1">DBG_SPI_SIMO</text>
<text x="40.9" y="98.7">DBG_SPI_CLK</text>
<text x="75" y="96.1">DBG_SPI_SIMO</text>
<text x="75" y="98.7">DBG_SPI_CLK</text>
<text x="106.2" y="101.2">DRV_SPI_SIMO</text>
<text x="107.1" y="98.7">DRV_SPI_CLK</text>
<text x="134.7" y="98.7">SCLK</text>
<text x="134.7" y="101.2">SDI</text>
<text x="41.9" y="107.6">DBG_GPIO_1</text>
<text x="41.9" y="105">DBG_GPIO_2</text>
<text x="41.9" y="102.5">DBG_GPIO_3</text>
<text x="75" y="102.5">DBG_GPIO_3</text>
<text x="75" y="105">DBG_GPIO_2</text>
<text x="75" y="107.6">DBG_GPIO_1</text>
<text x="103.3" y="106.3">~{DRV2_GPIO_CSn}</text>
<text x="106.2" y="103.8">DRV_SPI_SOMI</text>
<text x="134.7" y="103.8">SDO</text>
<text x="134.7" y="106.3">~{nSCS}</text>
<text x="41.9" y="110.1">DBG_GPIO_0</text>
<text x="45.2" y="113.9">IMU_INT4</text>
<text x="75" y="113.9">IMU_INT4</text>
<text x="75" y="110.1">DBG_GPIO_0</text>
<text x="99.9" y="110.1">~{DRV2_GPIO_FAULTn}</text>
<text x="134.7" y="110.1">~{nFAULT}</text>
<text x="229" y="109">Power distribution</text>
<text x="45.2" y="119">IMU_INT2</text>
<text x="45.2" y="116.5">IMU_INT3</text>
<text x="75" y="119">IMU_INT2</text>
<text x="75" y="116.5">IMU_GPIO_INT3</text>
<text x="34.1" y="125.3">~{IMU_SPI_GYRO_CSn}</text>
<text x="45.2" y="121.5">IMU_INT1</text>
<text x="75" y="125.3">~{IMU_GPIO_SPI_GYRO_CSn}</text>
<text x="75" y="121.5">IMU_GPIO_INT1</text>
<text x="126.4" y="121.6">R1</text>
<text x="126.6" y="123.9">10k</text>
<text x="134" y="121.6">R2</text>
<text x="134.2" y="123.9">10k</text>
<text x="141.7" y="121.6">R3</text>
<text x="141.8" y="123.9">10k</text>
<text x="149.3" y="121.6">R4</text>
<text x="149.4" y="123.9">10k</text>
<text x="230.1" y="124.7">SYM_LAAS</text>
<text x="233.8" y="122.4">G1</text>
<text x="26.8" y="131.9">OMODRI_COM_SPI_USB</text>
<text x="33.2" y="127.9">~{IMU_SPI_ACCEL_CSn}</text>
<text x="75" y="127.9">~{IMU_GPIO_SPI_ACCEL_CSn}</text>
<text x="104.9" y="129.2">GPIO_SELECT_0</text>
<text x="158.4" y="127.1">JP1</text>
<text x="233.8" y="130.7">G2</text>
<text x="39.8" y="134.2">COM_SPI_SOMI</text>
<text x="39.8" y="136.8">COM_SPI_SIMO</text>
<text x="75" y="136.8">COM_SPI_SIMO</text>
<text x="75" y="134.2">COM_SPI_SOMI</text>
<text x="104.9" y="134.2">GPIO_SELECT_1</text>
<text x="158.4" y="137.3">JP3</text>
<text x="164.8" y="132.2">JP2</text>
<text x="228.4" y="133">SYM_PROJECT</text>
<text x="39.4" y="139.3">~{COM_SPI_CSn}</text>
<text x="40.7" y="141.9">COM_SPI_CLK</text>
<text x="75" y="141.9">COM_SPI_CLK</text>
<text x="75" y="139.3">~{COM_SPI_CSn}</text>
<text x="104.9" y="139.3">GPIO_SELECT_2</text>
<text x="164.8" y="142.3">JP4</text>
<text x="36" y="146.9">USB_GPIO_DETECT</text>
<text x="75" y="146.9">USB_GPIO_DETECT</text>
<text x="104.9" y="144.4">GPIO_SELECT_3</text>
<text x="128.4" y="149.5">R5</text>
<text x="180.3" y="145.9" transform="rotate(-90 180.3 145.9)">GND GND GND GND</text>
<text x="47.2" y="153.3">USB_N</text>
<text x="47.3" y="150.7">USB_P</text>
<text x="75" y="153.3">USB_N</text>
<text x="75" y="150.7">USB_P</text>
<text x="107.9" y="154.6">ANALOG_IN1</text>
<text x="128.7" y="152">120</text>
<text x="148.6" y="155.8" transform="rotate(-90 148.6 155.8)">GND</text>
<text x="26.8" y="157.3">OMODRI_LED_dbg</text>
<text x="34.7" y="159.6">WS2812B_CMD_SIMO</text>
<text x="75" y="159.6">WS2812B_CMD_SIMO</text>
<text x="127.2" y="158.4">C1</text>
<text x="127.5" y="160.9">220nF</text>
<text x="142.2" y="160.9">GNDA</text>
<text x="26.6" y="165">OMODRI_POWER_CAP</text>
<text x="47.7" y="167.3">V_Bus</text>
<text x="75" y="167.3">M1_Vbus</text>
<text x="129.6" y="167.3">R6</text>
<text x="158.9" y="162.2">J1</text>
<text x="159.9" y="164.7">conn_01x04_MountingPins</text>
<text x="27.9" y="172.6">JTAG + CLOCK + RESET</text>
<text x="107.9" y="172.3">ANALOG_IN2</text>
<text x="121.9" y="168.5">GNDA</text>
<text x="128.7" y="169.8">120</text>
<text x="38.1" y="174.9">25MHz_OSC_SRC</text>
<text x="75" y="174.9">25MHz_OSC_SRC_IN</text>
<text x="127.2" y="176.1">C2</text>
<text x="127.5" y="178.7">220nF</text>
<text x="149.9" y="176.1" transform="rotate(-90 149.9 176.1)">GND</text>
<text x="121.9" y="186.3">GNDA</text>
</g>
<g font-size="1.8">
<text x="141" y="162.5">analog1</text>
<text x="141" y="165.1">analog2</text>
</g>
<text font-size="1.8" fill="#0000c2" x="133.3" y="181.6">6.028 kHz anti aliasing</text>
</svg>
